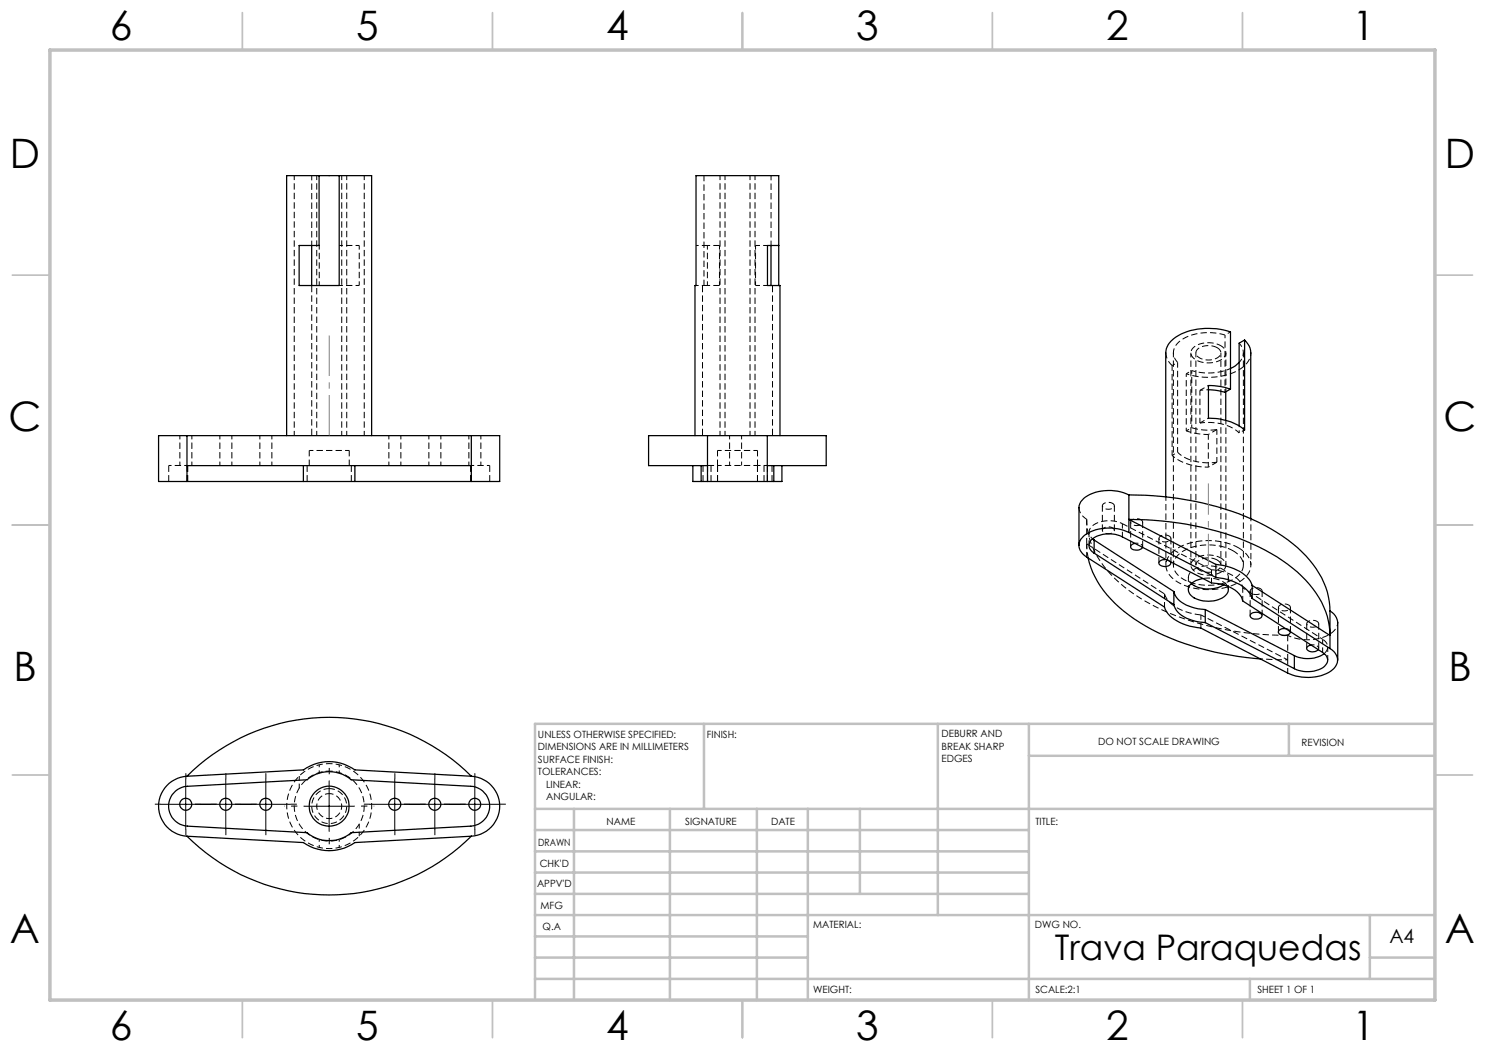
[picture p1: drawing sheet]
<svg xmlns="http://www.w3.org/2000/svg" width="297mm" height="210mm" viewBox="0 0 297 210" stroke-linecap="round" stroke-linejoin="round" font-family="sans-serif">
<g fill="none" stroke="#000" stroke-width=".2" stroke-dasharray="1.3 .6" stroke-dashoffset=".4" stroke-linecap="butt">
<path d="M58.8 35.1v52M63.3 35.1v52M144 35.1v52M145 35.1v52M63.8 49.1v8M71.8 57.1v-8M141.5 49.1v8M143.9 49.1v8M151.1 57.1v-8M153.5 57.1h-2.4M153.5 49.1h-2.4M234.7 70.6v42.4"/>
<path d="M238.2 70.6v42.4M239.2 70.6v42.4M244.2 69.1a1.5 1.5 0 0 1 1 1.4 1.5 1.5 0 0 1-1 1.4 5 5 0 0 1-5.7-.5 1.47 1.47 0 0 1 .8-2.3 5.5 5.5 0 0 1 4.9 0M247.8 68.6a2.61 2.61 0 0 1 0 3.9M68.3 87.1v-52M69.3 87.1v-52M69.8 90.1h-8M72.8 87.1v-52M150 87.1v-52M151 87.1v-52M151.5 90.1h-8M228.2 108.8l.3 .3v.3"/>
<path d="M237.7 115.5v2.4M244.2 111.6a1.5 1.5 0 0 1 1 1.4 1.5 1.5 0 0 1-1 1.4 5 5 0 0 1-5.7-.5 1.47 1.47 0 0 1 .8-2.4 5.5 5.5 0 0 1 4.9 .1M244.2 113v-42.4M245.2 113v-28.9M245.7 117.9v-2.4M248.7 113v-42.4M257.5 132l-17.3-9M263.4 129.2l.3 .2v.5M59.8 155.2v2.4M65.8 158.7a2.5 2.5 0 0 0-2.2 3.6 2.5 2.5 0 0 0 4.3 .4 2.5 2.5 0 0 0-1.6-3.9l-.5-.1M71.8 167.2v-2.4"/>
</g>
<g fill="none" stroke="#000" stroke-width=".2" stroke-dasharray="1.3 .6" stroke-dashoffset=".5" stroke-linecap="butt">
<path d="M67.8 57.1h4M71.8 49.1h-4M246.1 73.7a11.3 11.3 0 0 1-7.8 .4M36 87.1v6M38.4 93.1v-6M44 87.1v6M46.4 93.1v-6M52 87.1v6M54.4 93.1v-6M77.8 87.1v6M80.2 93.1v-6M85.8 87.1v6"/>
<path d="M88.2 93.1v-6M93.8 87.1v6M96.2 93.1v-6M143.5 93.1h8M145.9 87.1v6M148.3 93.1v-6M233.2 99.4v13.6M222.5 105.6a.59 .59 0 0 1 .3 .7 .59 .59 0 0 1-.6 .4 1.2 1.2 0 0 1-1.7-.8 1.53 1.53 0 0 1 2-.3M222.5 100.7a.59 .59 0 0 1 .3 .7 .59 .59 0 0 1-.6 .4 1.2 1.2 0 0 1-1.7-.8 1.53 1.53 0 0 1 2-.3M228.2 103.9a.59 .59 0 0 1 .3 .8 .59 .59 0 0 1-.7 .4 1.2 1.2 0 0 1-1.7-.8 1.53 1.53 0 0 1 2.1-.4M233.8 107.2a.59 .59 0 0 1 .3 .7 .59 .59 0 0 1-.6 .4 1.2 1.2 0 0 1-1.7-.7 1.53 1.53 0 0 1 2-.4M252.1 117.7a.59 .59 0 0 1 .3 .7 .59 .59 0 0 1-.7 .5 1.2 1.2 0 0 1-1.6-.8 1.53 1.53 0 0 1 2-.4"/>
<path d="M257.7 121a.59 .59 0 0 1 .3 .7 .59 .59 0 0 1-.6 .4 1.2 1.2 0 0 1-1.7-.7 1.53 1.53 0 0 1 2-.4M263.4 124.3a.59 .59 0 0 1 .3 .7 .59 .59 0 0 1-.7 .4 1.2 1.2 0 0 1-1.6-.8 1.53 1.53 0 0 1 2-.3M267.5 124.5a3.5 3.5 0 0 1-2.7 2.9 9.6 9.6 0 0 1-7.3-.3"/>
</g>
<g fill="none" stroke="#000" stroke-width=".2" stroke-dasharray="1.3 .6" stroke-linecap="butt">
<path d="M140.8 49.1h3.1M143.9 57.1h-3.1M33.7 93.1v3.2M37.4 93.1v3.2M37.5 93.1v3.2M61.4 93.1v3.2M70.3 93.1v3.2M94.2 93.1v3.2M94.3 93.1v3.2M97.9 96.3v-3.2M140.6 93.1v3.2M141.5 93.1v3.2"/>
<path d="M142.2 93.1v3.2M143.5 93.1v3.2M151.5 93.1v3.2M152.8 93.1v3.2M153.5 93.1v3.2M154.4 96.3v-3.2M243.4 85.9a11.7 11.7 0 0 1-5.1-.4M232.9 118.8l-15.6-10M233.3 111.9l.5 .2M233.8 112.1l.3 .2M240.2 123a9.2 9.2 0 0 1-6.9-3.3l-.4-.9M257.1 125.7l.6 .2"/>
<path d="M257.7 125.9l.4 .4"/>
</g>
<path d="M33.7 93.1h3.7M94.3 93.1h3.6M142.2 93.1h1.3M151.5 93.1h1.3M247.8 86.6v-1.5M218.5 107.8a1.62 1.62 0 0 1 .3-2.9 6.2 6.2 0 0 1 5.7-.2M248.5 117.6l16 10.3M250.2 113v-9.3" fill="none" stroke="#000" stroke-width=".2" stroke-dasharray="1.3 .6" stroke-dashoffset=".7" stroke-linecap="butt"/>
<g fill="none" stroke="#000" stroke-width=".2" stroke-dasharray="1.3 .6" stroke-dashoffset=".1" stroke-linecap="butt">
<path d="M140.8 57.1v-22M234.4 73.1l-.9-1.2-.3-1.3M235.5 72.5a2.78 2.78 0 0 1 .8-4.5 10.8 10.8 0 0 1 8.7-1M243.4 69.5a1.1 1.1 0 0 1 .8 1.2 1.1 1.1 0 0 1-.9 1 3.4 3.4 0 0 1-4-.7 1.27 1.27 0 0 1 1.1-1.7 4 4 0 0 1 3 .2M61.8 90.1v3M69.8 93.1v-3M143.5 90.1v3M151.5 93.1v-3M217.3 103.9v4.9M217.3 103.9l-1-1-.4-.7-.1-.6M220.5 101.2v4.9M222.9 106.1v-4.9"/>
<path d="M224.5 104.7l17.8 9.3M226.1 104.4v4.9M228.5 109.3v-4.9M231.8 107.7v4.9M234.2 112.6v-4.9M243.4 112a3.5 3.5 0 0 0-4.1 .5 1.16 1.16 0 0 0 .9 1.7 3.2 3.2 0 0 0 3.9-.9v-.7l-.7-.6M246.6 110.2a10.5 10.5 0 0 0-10.7 .6 2.8 2.8 0 0 0 .4 4.8 10.5 10.5 0 0 0 11.2-.3 2.8 2.8 0 0 0-.4-4.8l-.5-.3M250 118.2v4.9M252.4 123.1v-4.9M255.7 121.5v4.9M257.5 127.1v4.9M257.5 127.1a58.5 58.5 0 0 1-28.4-6.8 23.5 23.5 0 0 1-10.9-11.7l-.6-1.9-.3-2.8"/>
<path d="M258.1 126.4v-4.9M261.3 124.8v4.9M263.7 129.7v-4.9M65.8 157.7a3.5 3.5 0 0 1 3.2 5.1 3.5 3.5 0 0 1-6 .4 3.5 3.5 0 0 1 2.4-5.4l.4-.1"/>
</g>
<g fill="none" stroke="#000" stroke-width=".2" stroke-dasharray="1.3 .6" stroke-dashoffset=".3" stroke-linecap="butt">
<path d="M62.3 35.1v14M154.2 49.1v-14M141.5 93.1h.7M152.8 93.1h.7M235.5 90.4a9.4 9.4 0 0 0 7.9 2M240 84.6a9.6 9.6 0 0 1 7.8 2M241.7 86.9a13.5 13.5 0 0 1-4.4-.7M217.3 108.8v2.6M217.8 106.5v2.6M224.5 104.7v2.6M232.9 118.8v2.6M242.3 114v2.6"/>
<path d="M248.5 117.6v2.6M240.2 123v2.6M257.5 132v2.6M264.5 127.9v2.6M265.5 132v-2.6"/>
</g>
<path d="M62.3 57.1v30M140.5 57.1v30M154.5 87.1v-30M245.5 117.2a4.9 4.9 0 0 0-4.9-1.5M264.5 127.9a1.63 1.63 0 0 1 .3 2.8" fill="none" stroke="#000" stroke-width=".2" stroke-dasharray="1.3 .6" stroke-dashoffset="-.1" stroke-linecap="butt"/>
<g fill="none" stroke="#000" stroke-width=".25">
<path d="M63.8 35.1v14h-4v8h8v-22M63.8 35.1h-6.5v52M63.8 35.1h4M67.8 35.1h6.5v52M62.3 49.1v8M154.2 49.1v8M155.8 57.1v-22h-16.6v22h-.2v30M155.8 49.1h-2.3v8h2.5v30M245.1 78.3v5.8M246.1 77.8v-11.4a13.3 13.3 0 0 0-11 1 3.9 3.9 0 0 0-1.9 3.2v28.8M246.1 77.8l-1.1 .6-1.8-.3-1.5-.1M247.8 72.5l-.7 .7-1 .5"/>
<path d="M248.9 68v18a10.5 10.5 0 0 0-7.2-2.4v-6.5a13.3 13.3 0 0 1 4.4 .7M248.9 68l.9 1.2 .4 1.3v33.2M248.9 68l-1.1 .6v16.6M37.4 87.1h56.9M37.4 93.1h56.9M37.4 87.1h-5.7v9.2h5.7M37.4 87.1v9.2M37.4 96.3h23.3M60.7 96.3h10.3M60.7 93.1v3.2M71 93.1v3.2M71 96.3h23.3"/>
<path d="M94.3 87.1h5.6v9.2h-5.6M94.3 87.1v9.2M138.6 93.1v3.2h1.6M140.2 96.3h1.3M140.2 93.1v3.2M141.5 96.3h12M141.5 87.1h12M141.5 87.1h-11.8v6h11.8M141.5 87.1v9.2M153.5 87.1h11.7v6h-11.7M153.5 96.3h1.3M153.5 87.1v9.2"/>
<path d="M154.8 93.1v3.2M156.4 93.1v3.2h-1.6M225.8 99a58.2 58.2 0 0 1 28.4 6.8 23.4 23.4 0 0 1 10.9 11.6l.8 2.9 .1 1.9M225.8 99a9 9 0 0 0-9.1 .7l-.6 .7-.3 .7v8M225.8 99v7.5M217.6 111.6a19.4 19.4 0 0 0 8.2 11.4 49.5 49.5 0 0 0 23.5 8.5l2.8 .3M218.5 107.8l.3 .2M218.8 110.6a1.67 1.67 0 0 1-1-1.5 1.67 1.67 0 0 1 1-1.5 6.2 6.2 0 0 1 5.7-.2l17.8 9.2a7.2 7.2 0 0 1 6 2.8l.2 .8 16 10.3a1.67 1.67 0 0 1 1 1.5 1.67 1.67 0 0 1-1 1.6 6.2 6.2 0 0 1-5.6 .1M218.8 110.6l16 10.3M218.8 108v2.6M218.8 108l16 10.3M225.8 106.5a9 9 0 0 0-9.1 .7 2.36 2.36 0 0 0 .2 3.9l16 10.3a6.1 6.1 0 0 0 4.3 3.6l3 .6 17.3 9a9 9 0 0 0 9.1-.7 2.43 2.43 0 0 0-.6-4.2"/>
<path d="M225.8 106.5l17.4 9M227 108.7a.65 .65 0 0 0-.8 .3 .65 .65 0 0 0 .2 .8 1.63 1.63 0 0 0 2.1-.3M233.3 111.9a1.24 1.24 0 0 0-1.5 .7 1.37 1.37 0 0 0 2.4 0l-.1-.2M234.8 118.3a4.7 4.7 0 0 0 3.6 3.2l2.7 .4M234.8 118.3v2.6M238.3 116.7a5.9 5.9 0 0 0 6.4 .3M240.6 115.7a3.4 3.4 0 0 0-2.9 1.9 2.14 2.14 0 0 0 2 2.3 5.4 5.4 0 0 0 5.7-1.1l.3-.9-.2-.7M243.2 115.5a9.3 9.3 0 0 1 6.8 3.3l.4 .9M243.2 112.9l-17.4-9a58.2 58.2 0 0 1 28.4 6.8 23.4 23.4 0 0 1 10.9 11.6l.8 2.9 .1 1.9-15.6-10M243.2 112.9a9.3 9.3 0 0 1 6.8 3.3l.4 .9M243.2 112.9v2.6M250.4 119.7l15.6 10"/>
<path d="M250.4 117.1v2.6M234.8 120.9a4.7 4.7 0 0 0 3.6 3.2l2.7 .4M241.1 124.5l17.8 9.2M241.1 121.9l17.8 9.2M241.1 121.9v2.6M250.1 122.9a1.49 1.49 0 0 1 2.3 .2 1.39 1.39 0 0 1-2.4 .1zM257.1 125.7a1.18 1.18 0 0 0-1.4 .8 1.5 1.5 0 0 0 2.4 0v-.2M258.9 131.1v2.6M262.2 129a.66 .66 0 0 0-.7 .3 .66 .66 0 0 0 0 .7 1.65 1.65 0 0 0 2.1-.1M264.8 130.7a6 6 0 0 1-5.9 .4M266 122.2l1.1 .9 .4 1.1v7.8M266 122.2v7.5"/>
<path d="M35.1 158.2l.9-.6 1-.3 24.4-1.3a6.8 6.8 0 0 1 8.8 0l24 1.3a4 4 0 0 1 3.7 3.9 4 4 0 0 1-3.7 4l-24 1.3a6.9 6.9 0 0 1-8.8 0l-23.9-1.3a4 4 0 0 1-3.6-2.7 4 4 0 0 1 1.2-4.3zM37.4 155.2l23.3-1.2a8.8 8.8 0 0 1 10.3 0l23.3 1.2M37.4 155.2a6 6 0 0 0-5.7 6 6 6 0 0 0 5.7 6M37.4 155.2a40.2 40.2 0 0 1 56.9 0M94.3 155.2a6 6 0 0 1 5.6 6 6 6 0 0 1-5.6 6M37.4 167.2l23.3 1.3a9 9 0 0 0 10.3 0l23.3-1.3M37.4 167.2a40.3 40.3 0 0 0 56.9 0"/>
<circle cx="37.2" cy="160.9" r="1.2"/>
<circle cx="45.2" cy="160.9" r="1.2"/>
<circle cx="53.2" cy="160.9" r="1.2"/>
<circle cx="65.8" cy="161.2" r="4"/>
<circle cx="79" cy="160.9" r="1.2"/>
<circle cx="87" cy="160.9" r="1.2"/>
<circle cx="95" cy="160.8" r="1.19"/>
</g>
<g fill="none" stroke="#000" stroke-width=".2" stroke-dasharray="1.3 .6" stroke-dashoffset=".6" stroke-linecap="butt">
<path d="M234.4 73.1l1.1-.6M237.3 74.8l1-.7M245 67v11.4M245.2 78.3v-7.7M246.1 66.4l-1.1 .6M250.2 70.6a4.5 4.5 0 0 1-3.1 3.7 13.7 13.7 0 0 1-9.8 .5M234.4 91.1a10.7 10.7 0 0 0 7.3 2.3M234.4 91.1l1.1-.7M237.3 86.2v-11.4M237.3 86.2l1-.7M238.3 85.5v-11.4M248.9 86l-1.1 .6"/>
<path d="M227 108.7l1.2 .1M242.3 114a7.1 7.1 0 0 1 6 2.8l.2 .8M244.7 117a1.69 1.69 0 0 0 1-1.7 1.69 1.69 0 0 0-1.2-1.5 5.7 5.7 0 0 0-6.5 .8 1.51 1.51 0 0 0 .3 2.1M262.2 129l1.2 .2M65.8 152.7a8.5 8.5 0 0 1 7.5 12.5 8.5 8.5 0 0 1-14.5 .7 8.5 8.5 0 0 1 6.3-13.1l.7-.1M65.8 154.2a7 7 0 0 0-6.1 10.3 7 7 0 0 0 12 .6 7 7 0 0 0-5.2-10.8l-.7-.1"/>
</g>
<path d="M139.2 57.1h1.6M139.2 49.1h1.6M257.5 132l-5.4-.2M63.8 153v1.5M67.8 153v1.5M63.8 169.5v-1.6M67.8 169.5v-1.6" fill="none" stroke="#000" stroke-width=".2" stroke-dasharray="1.3 .6" stroke-dashoffset=".8" stroke-linecap="butt"/>
<path d="M234.4 73.1v18M235.5 72.5v17.9M240 78.1v6.5M241.7 93.4v-6.5M243.4 92.4v-6.5M217.6 111.6l-.3-2.8M247.7 109.6a3.8 3.8 0 0 1 2.3 4.4 7.3 7.3 0 0 1-5.9 3.7 12 12 0 0 1-9.8-2.3 3.3 3.3 0 0 1 .6-5.4 13 13 0 0 1 12.8-.4" fill="none" stroke="#000" stroke-width=".2" stroke-dasharray="1.3 .6" stroke-dashoffset=".2" stroke-linecap="butt"/>
<path d="M241.7 78l-1.7 .1" fill="none" stroke="#000" stroke-width=".2" stroke-dasharray="1.3 .6" stroke-dashoffset=".9" stroke-linecap="butt"/>
<path d="M241.7 77.1l-1.7 1M241.7 86.9l1.7-1M241.7 93.4l1.7-1M241.7 83.6l-1.7 1" fill="none" stroke="#000" stroke-width=".2" stroke-dasharray="1.3 .6" stroke-dashoffset="1" stroke-linecap="butt"/>
<g fill="none" stroke="#000" stroke-width=".2" stroke-dasharray="15.2 1.3 1.3 1.3" stroke-linecap="butt">
<path d="M37.2 155.8v-1.2M45.2 155.8v-1.2M53.2 155.8v-1.2M79 155.8v-1.2M87 155.8v-1.2M95 155.8v-1.2M32.2 160.8h-1.2M37.2 165.8v1.2M40.2 160.8h-1.2M42.2 160.8h1.2M45.2 165.8v1.2M48.2 160.8h-1.2"/>
<path d="M50.2 160.8h1.2M53.2 165.8v1.2M58.2 160.8h1.2M74 160.8h-1.2M79 165.8v1.2M82 160.8h-1.2M84 160.8h1.2M87 165.8v1.2M90 160.8h-1.2M92 160.8h1.2M95 165.8v1.2M100 160.8h1.2"/>
</g>
<path d="M65.8 156.2v-4M60.8 161.2h-4M65.8 166.2v4M70.8 161.2h4" fill="none" stroke="#000" stroke-width=".2" stroke-dasharray="15.2 1.3 1.3 1.3" stroke-dashoffset="15.1" stroke-linecap="butt"/>
<path d="M65.8 87.1v-20" fill="none" stroke="#808080" stroke-width=".2" stroke-dasharray="15.2 1.3 1.3 1.3" stroke-dashoffset="7.1" stroke-linecap="butt"/>
<path d="M241.7 113v-16.3" fill="none" stroke="#808080" stroke-width=".2" stroke-dasharray="15.2 1.3 1.3 1.3" stroke-dashoffset="9" stroke-linecap="butt"/>
<path d="M37.1 155.8v10.1M45.2 155.8v10.1M53.2 155.8v10.1M65.8 156.2v10M79 155.8v10.1M87 155.8v10.1M95 155.8v10.1M32.1 160.9h26M60.8 161.2h10M73.9 160.9h26" fill="none" stroke="#000" stroke-width=".2"/>
<g fill="none" stroke="#c0c0c0" stroke-width=".35">
<path d="M48.5 2.5v7.5M98.5 2.5v7.5M148.5 2.5v7.5M198.5 2.5v7.5M248.5 2.5v7.5M2.5 55h7.5M287 55h7.5M2.5 105h7.5M287 105h7.5M2.5 155h7.5M287 155h7.5M48.5 200v7.5"/>
<path d="M98.5 200v7.5M148.5 200v7.5M198.5 200v7.5M248.5 200v7.5"/>
</g>
<g fill="none" stroke="#c0c0c0" stroke-width=".5">
<path d="M140.8 144.8v17M187.6 144.8v38.2M205.8 144.8v55.2M205.8 151.2h81.2M257.8 144.8v6.4M287 144.8h-180v55.2M107 161.8h180M107 178.8h98.8M107 174.5h98.8M107 170.3h98.8M107 166h98.8M114.8 161.8v38.2"/>
<path d="M134 161.8v38.2M151.4 161.8v38.2M161.6 161.8v38.2M172 161.8v17M107 195.8h180M107 191.5h54.6M107 187.3h54.6M107 183h180M250 195.8v4.2M274 191.5h13M274 183v12.8"/>
</g>
<path d="M10 10h277v190h-277z" fill="none" stroke="#c0c0c0" stroke-width=".7"/>
<g font-size="8.1">
<text x="22" y="8">6</text>
<text x="71.2" y="8">5</text>
<text x="121.2" y="8">4</text>
<text x="171.2" y="8">3</text>
<text x="221.2" y="8">2</text>
<text x="270.5" y="8">1</text>
<text x="2" y="33.6">D</text>
<text x="289" y="33.6">D</text>
<text x="1.7" y="86.1">C</text>
<text x="288.7" y="86.1">C</text>
<text x="2.7" y="136.1">B</text>
<text x="289.7" y="136.1">B</text>
<text x="2" y="188.6">A</text>
<text x="289" y="188.6">A</text>
<text x="22" y="208">6</text>
<text x="71.2" y="208">5</text>
<text x="121.2" y="208">4</text>
<text x="171.2" y="208">3</text>
<text x="221.2" y="208">2</text>
<text x="270.5" y="208">1</text>
</g>
<text font-size="7.1" x="211" y="192">Trava Paraquedas</text>
<text font-size="3.9" x="277.9" y="188.5">A4</text>
<g font-size="2">
<text x="107.6" y="147.6">UNLESS OTHERWISE SPECIFIED:</text>
<text x="141.4" y="147.6">FINISH:</text>
<text x="188.3" y="147.5">DEBURR AND</text>
<text x="188.3" y="150">BREAK SHARP</text>
<text x="219.6" y="149">DO NOT SCALE DRAWING</text>
<text x="260.3" y="149.2">REVISION</text>
<text x="107.6" y="150.1">DIMENSIONS ARE IN MILLIMETERS</text>
<text x="107.6" y="152.6">SURFACE FINISH:</text>
<text x="107.6" y="155.1">TOLERANCES:</text>
<text x="188.3" y="152.5">EDGES</text>
<text x="109.2" y="157.6">LINEAR:</text>
<text x="109.2" y="160.1">ANGULAR:</text>
<text x="121.3" y="165">NAME</text>
<text x="137" y="164.9">SIGNATURE</text>
<text x="154.2" y="164.9">DATE</text>
<text x="207.1" y="164.9">TITLE:</text>
<text x="107.6" y="169.1">DRAWN</text>
<text x="107.9" y="173.3">CHK'D</text>
<text x="107.4" y="177.4">APPV'D</text>
<text x="108.1" y="181.8">MFG</text>
<text x="108.5" y="186">Q.A</text>
<text x="162.6" y="185.5">MATERIAL:</text>
<text x="207" y="185.5">DWG NO.</text>
<text x="162.6" y="198.5">WEIGHT:</text>
<text x="207.1" y="198.6">SCALE:2:1</text>
<text x="251.5" y="198.6">SHEET 1 OF 1</text>
</g>
</svg>
